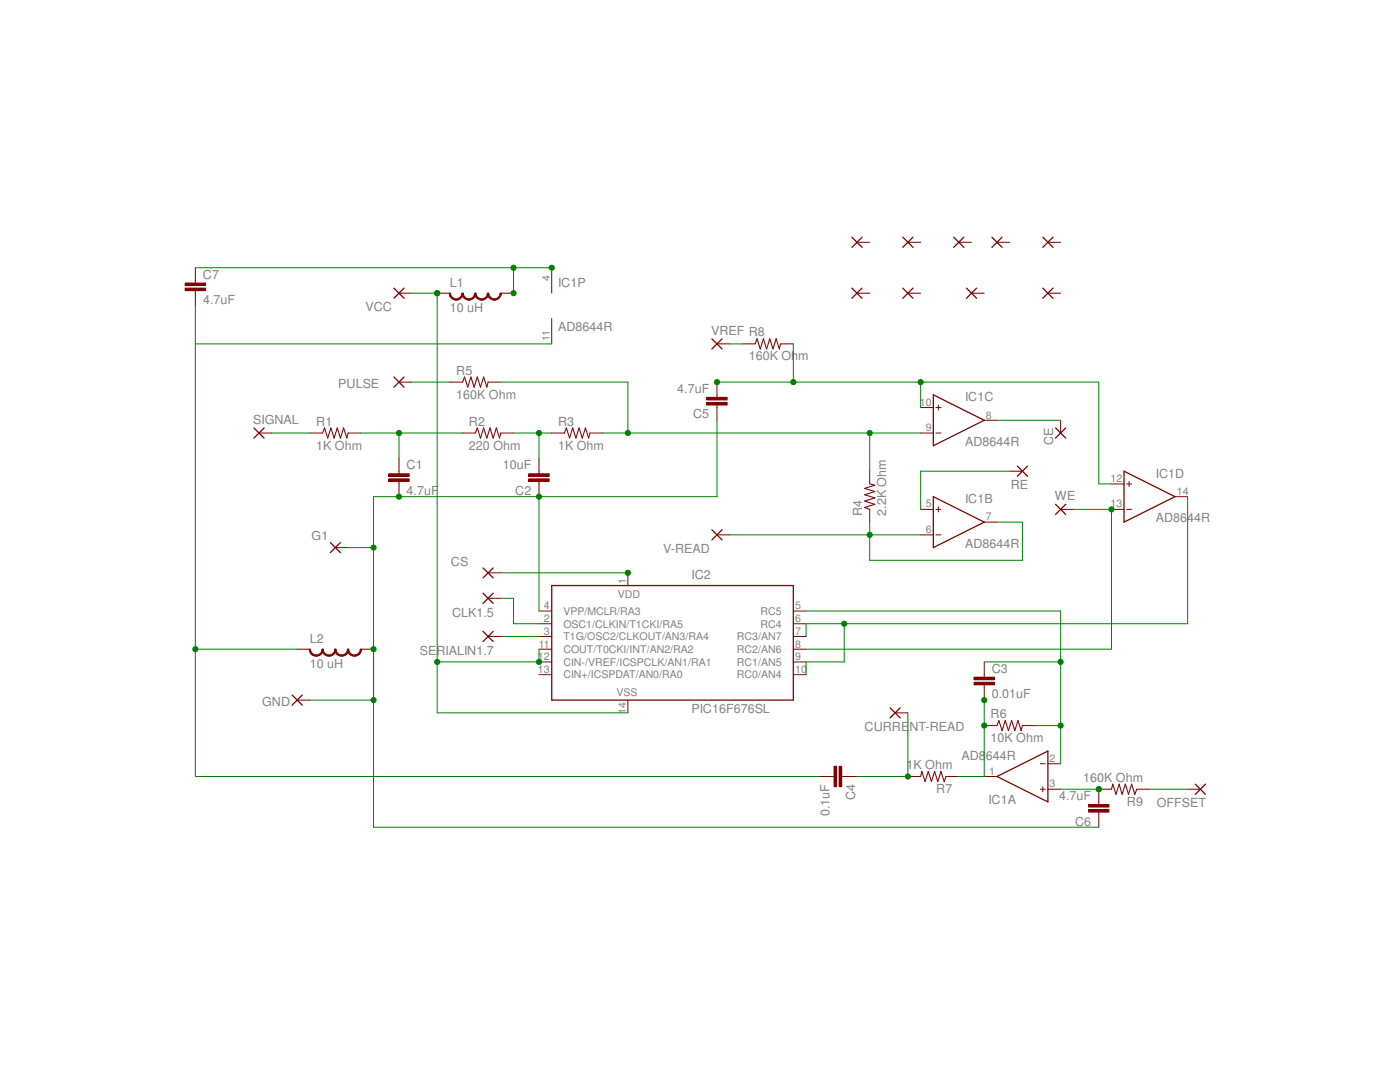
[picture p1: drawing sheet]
<svg xmlns="http://www.w3.org/2000/svg" width="279mm" height="216mm" viewBox="0 0 279 216" stroke-linecap="round" stroke-linejoin="round" font-family="sans-serif">
<path d="M92.3 76.2l.4-1 .6 2.1 .7-2.1 .6 2.1 .6-2.1 .7 2.1 .6-2.1 .7 2.1 .2-1.1M64.4 86.4l.4-1 .6 2 .6-2 .7 2 .6-2 .6 2 .7-2 .6 2 .3-1M94.9 86.4l.3-1 .7 2 .6-2 .7 2 .6-2 .6 2 .7-2 .6 2 .2-1M112.6 86.4l.4-1 .7 2 .6-2 .6 2 .7-2 .6 2 .6-2 .7 2 .2-1M173.6 96.6l1 .2-2 .7 2 .6-2 .6 2 .7-2 .6 2 .6-2 .7 1 .3M199 144.8l.3-1 .7 2 .6-2 .7 2 .6-2 .6 2 .7-2 .6 2 .2-1" fill="none" stroke="#800000" stroke-width=".21"/>
<g fill="none" stroke="#800000" stroke-width=".2">
<path d="M79.6 58.5h2.6M89.8 76.2h2.5M97.4 76.2h2.5M51.7 86.4h2.5M61.8 86.4h2.6M69.5 86.4h2.5M79.6 94v.5M79.6 96.1v.5M92.3 86.4h2.6M99.9 86.4h2.6M110.1 86.4h2.5M117.7 86.4h2.6"/>
<path d="M173.6 94v2.6M201.5 94h2.5M211.7 83.9v2.5M143.1 106.7h2.5M173.6 101.6v2.6M211.7 101.6h2.5M178.6 142.2h2.6M196.4 144.8h2.6M204 144.8h2.6"/>
</g>
<g fill="none" stroke="#800000" stroke-width=".25">
<path d="M78.6 57.5l2 2M80.6 57.5l-2 2M50.7 85.4l2 2M52.7 85.4l-2 2M203 93l2.1 2M205.1 93l-2.1 2M210.7 85.4l2 2M212.7 85.4l-2 2M142.1 105.7l2 2M144.1 105.7l-2 2M210.7 100.6l2 2.1M212.7 100.6l-2 2.1"/>
<path d="M177.6 141.2l2.1 2.1M179.7 141.2l-2.1 2.1"/>
</g>
<path d="M77.6 95.5h4.1v.6h-4.1z" fill-rule="evenodd" fill="#800000"/>
<path d="M77.6 95.5h4.1v.6h-4.1z" fill="none" stroke="#800000" stroke-width=".2"/>
<path d="M77.6 94.5h4.1v.5h-4.1z" fill-rule="evenodd" fill="#800000"/>
<path d="M77.6 94.5h4.1v.5h-4.1zM79.6 91.5v2.5M79.6 96.6v2.5M107.6 94v.5M107.6 96.1v.5" fill="none" stroke="#800000" stroke-width=".2"/>
<path d="M105.5 94.5h4.1v.5h-4.1z" fill-rule="evenodd" fill="#800000"/>
<path d="M105.5 94.5h4.1v.5h-4.1z" fill="none" stroke="#800000" stroke-width=".2"/>
<path d="M105.5 95.5h4.1v.6h-4.1z" fill-rule="evenodd" fill="#800000"/>
<path d="M79.6 76.2h2.6M105.5 95.5h4.1v.6h-4.1zM107.6 91.5v2.5M107.6 96.6v2.5M59.3 139.7h2.5" fill="none" stroke="#800000" stroke-width=".2"/>
<path d="M78.6 75.2l2 2.1M80.6 75.2l-2 2.1M58.3 138.7l2 2M60.3 138.7l-2 2" fill="none" stroke="#800000" stroke-width=".25"/>
<path d="M70.7 130.7a1.12 1.12 0 0 0 1.2-1.2h.2a1.31 1.31 0 0 1-1.4 1.4z" fill-rule="evenodd" fill="#800000"/>
<path d="M70.7 130.7a1.12 1.12 0 0 0 1.2-1.2h.2a1.31 1.31 0 0 1-1.4 1.4z" fill="none" stroke="#800000" stroke-width=".2"/>
<path d="M69.3 129.5h.3a1.12 1.12 0 0 0 1.1 1.2v.2a1.31 1.31 0 0 1-1.4-1.4z" fill-rule="evenodd" fill="#800000"/>
<path d="M69.3 129.5h.3a1.12 1.12 0 0 0 1.1 1.2v.2a1.31 1.31 0 0 1-1.4-1.4z" fill="none" stroke="#800000" stroke-width=".2"/>
<path d="M68.2 130.7a1.12 1.12 0 0 0 1.1-1.2h.3a1.31 1.31 0 0 1-1.4 1.4z" fill-rule="evenodd" fill="#800000"/>
<path d="M68.2 130.7a1.12 1.12 0 0 0 1.1-1.2h.3a1.31 1.31 0 0 1-1.4 1.4z" fill="none" stroke="#800000" stroke-width=".2"/>
<path d="M66.8 129.5h.3a1.12 1.12 0 0 0 1.1 1.2v.2a1.31 1.31 0 0 1-1.4-1.4z" fill-rule="evenodd" fill="#800000"/>
<path d="M66.8 129.5h.3a1.12 1.12 0 0 0 1.1 1.2v.2a1.31 1.31 0 0 1-1.4-1.4z" fill="none" stroke="#800000" stroke-width=".2"/>
<path d="M65.7 130.7a1.12 1.12 0 0 0 1.1-1.2h.3a1.31 1.31 0 0 1-1.4 1.4z" fill-rule="evenodd" fill="#800000"/>
<path d="M65.7 130.7a1.12 1.12 0 0 0 1.1-1.2h.3a1.31 1.31 0 0 1-1.4 1.4z" fill="none" stroke="#800000" stroke-width=".2"/>
<path d="M64.3 129.5h.2a1.12 1.12 0 0 0 1.2 1.2v.2a1.31 1.31 0 0 1-1.4-1.4z" fill-rule="evenodd" fill="#800000"/>
<path d="M64.3 129.5h.2a1.12 1.12 0 0 0 1.2 1.2v.2a1.31 1.31 0 0 1-1.4-1.4z" fill="none" stroke="#800000" stroke-width=".2"/>
<path d="M63.1 130.7a1.12 1.12 0 0 0 1.2-1.2h.2a1.31 1.31 0 0 1-1.4 1.4z" fill-rule="evenodd" fill="#800000"/>
<path d="M63.1 130.7a1.12 1.12 0 0 0 1.2-1.2h.2a1.31 1.31 0 0 1-1.4 1.4z" fill="none" stroke="#800000" stroke-width=".2"/>
<path d="M61.7 129.5h.3a1.12 1.12 0 0 0 1.1 1.2v.2a1.31 1.31 0 0 1-1.4-1.4z" fill-rule="evenodd" fill="#800000"/>
<path d="M59.3 129.5h2.5M61.7 129.5h.3a1.12 1.12 0 0 0 1.1 1.2v.2a1.31 1.31 0 0 1-1.4-1.4zM72 129.5h2.5" fill="none" stroke="#800000" stroke-width=".2"/>
<path d="M98.7 59.6a1.21 1.21 0 0 0 1.1-1.1h.3a1.45 1.45 0 0 1-1.4 1.4z" fill-rule="evenodd" fill="#800000"/>
<path d="M98.7 59.6a1.21 1.21 0 0 0 1.1-1.1h.3a1.45 1.45 0 0 1-1.4 1.4z" fill="none" stroke="#800000" stroke-width=".2"/>
<path d="M97.3 58.5h.2a1.19 1.19 0 0 0 1.2 1.1v.3a1.37 1.37 0 0 1-1.4-1.4z" fill-rule="evenodd" fill="#800000"/>
<path d="M97.3 58.5h.2a1.19 1.19 0 0 0 1.2 1.1v.3a1.37 1.37 0 0 1-1.4-1.4z" fill="none" stroke="#800000" stroke-width=".2"/>
<path d="M96.1 59.6a1.21 1.21 0 0 0 1.2-1.1h.2a1.45 1.45 0 0 1-1.4 1.4z" fill-rule="evenodd" fill="#800000"/>
<path d="M96.1 59.6a1.21 1.21 0 0 0 1.2-1.1h.2a1.45 1.45 0 0 1-1.4 1.4z" fill="none" stroke="#800000" stroke-width=".2"/>
<path d="M94.7 58.5h.3a1.19 1.19 0 0 0 1.1 1.1v.3a1.37 1.37 0 0 1-1.4-1.4z" fill-rule="evenodd" fill="#800000"/>
<path d="M94.7 58.5h.3a1.19 1.19 0 0 0 1.1 1.1v.3a1.37 1.37 0 0 1-1.4-1.4z" fill="none" stroke="#800000" stroke-width=".2"/>
<path d="M93.6 59.6a1.21 1.21 0 0 0 1.1-1.1h.3a1.45 1.45 0 0 1-1.4 1.4z" fill-rule="evenodd" fill="#800000"/>
<path d="M93.6 59.6a1.21 1.21 0 0 0 1.1-1.1h.3a1.45 1.45 0 0 1-1.4 1.4z" fill="none" stroke="#800000" stroke-width=".2"/>
<path d="M92.2 58.5h.3a1.19 1.19 0 0 0 1.1 1.1v.3a1.37 1.37 0 0 1-1.4-1.4z" fill-rule="evenodd" fill="#800000"/>
<path d="M92.2 58.5h.3a1.19 1.19 0 0 0 1.1 1.1v.3a1.37 1.37 0 0 1-1.4-1.4z" fill="none" stroke="#800000" stroke-width=".2"/>
<path d="M91.1 59.6a1.21 1.21 0 0 0 1.1-1.1h.3a1.45 1.45 0 0 1-1.4 1.4z" fill-rule="evenodd" fill="#800000"/>
<path d="M91.1 59.6a1.21 1.21 0 0 0 1.1-1.1h.3a1.45 1.45 0 0 1-1.4 1.4z" fill="none" stroke="#800000" stroke-width=".2"/>
<path d="M89.7 58.5h.2a1.19 1.19 0 0 0 1.2 1.1v.3a1.37 1.37 0 0 1-1.4-1.4z" fill-rule="evenodd" fill="#800000"/>
<path d="M39 56v.5M39 58v.5M87.2 58.5h2.6M89.7 58.5h.2a1.19 1.19 0 0 0 1.2 1.1v.3a1.37 1.37 0 0 1-1.4-1.4zM99.9 58.5h2.6" fill="none" stroke="#800000" stroke-width=".2"/>
<path d="M37 57.5h4v.5h-4z" fill-rule="evenodd" fill="#800000"/>
<path d="M37 57.5h4v.5h-4z" fill="none" stroke="#800000" stroke-width=".2"/>
<path d="M37 56.5h4v.5h-4z" fill-rule="evenodd" fill="#800000"/>
<path d="M37 56.5h4v.5h-4zM39 53.4v2.6M39 58.5v2.5M196.4 134.6v.5M196.4 136.7v.5" fill="none" stroke="#800000" stroke-width=".2"/>
<path d="M194.4 136.1h4.1v.6h-4.1z" fill-rule="evenodd" fill="#800000"/>
<path d="M194.4 136.1h4.1v.6h-4.1z" fill="none" stroke="#800000" stroke-width=".2"/>
<path d="M194.4 135.1h4.1v.5h-4.1z" fill-rule="evenodd" fill="#800000"/>
<path d="M194.4 135.1h4.1v.5h-4.1zM196.4 132.1v2.5M196.4 137.2v2.5M165.9 154.9h.6M168 154.9h.5M181.2 154.9h2.5M188.8 154.9h2.5" fill="none" stroke="#800000" stroke-width=".2"/>
<path d="M183.7 154.9l.3-1 .6 2.1 .7-2.1 .6 2.1 .6-2.1 .7 2.1 .6-2.1 .6 2.1 .4-1.1" fill="none" stroke="#800000" stroke-width=".21"/>
<path d="M166.5 152.9h.5v4.1h-.5z" fill-rule="evenodd" fill="#800000"/>
<path d="M166.5 152.9h.5v4.1h-.5z" fill="none" stroke="#800000" stroke-width=".2"/>
<path d="M167.5 152.9h.5v4.1h-.5z" fill-rule="evenodd" fill="#800000"/>
<g fill="none" stroke="#800000" stroke-width=".2">
<path d="M110.1 53.4v5.1M171 58.5h2.6M171 48.3h2.6M181.2 58.5h2.5M191.3 48.3h2.6M193.9 58.5h2.5M199 48.3h2.5M209.1 58.5h2.6M209.1 48.3h2.6M110.1 63.5v5.1M183.7 81.3h2.6M183.7 86.4h2.6"/>
<path d="M186.8 81.3h1M186.8 86.4h1M187.3 80.8v1M196.4 83.9h2.6M221.8 96.6h2.5M224.8 96.6h1M225.3 96.1v1M234.5 99.1h2.5M97.4 114.3h2.5M97.4 119.4h2.5M183.7 101.6h2.6M183.7 106.7h2.6"/>
<path d="M186.8 101.6h1M186.8 106.7h1M187.3 101.1v1.1M196.4 104.2h2.6M221.8 101.6h2.5M224.8 101.6h1M97.4 127h2.5M163.4 154.9h2.5M167.5 152.9h.5v4.1h-.5zM168.5 154.9h2.5M196.4 154.9h2.6M207.6 157.5h1"/>
<path d="M207.6 152.4h1M208.1 157v1M209.1 157.5h2.6M209.1 152.4h2.6M219.3 157.5h2.5M226.9 157.5h2.5M237 157.5h2.6M219.3 160v.5M219.3 162.1v.5"/>
</g>
<g fill="none" stroke="#800000" stroke-width=".25">
<path d="M170 57.5l2 2M170 47.3l2 2.1M172 57.5l-2 2M172 47.3l-2 2.1M180.2 57.5l2 2M182.2 57.5l-2 2M190.3 47.3l2.1 2.1M192.4 47.3l-2.1 2.1M192.9 57.5l2 2M194.9 57.5l-2 2M198 47.3l2 2.1M200 47.3l-2 2.1"/>
<path d="M208.1 57.5l2 2M208.1 47.3l2 2.1M210.1 57.5l-2 2M210.1 47.3l-2 2.1M186.3 78.8l10.1 5.1-10.1 5zM186.3 99.1l10.1 5.1-10.1 5.1zM224.3 94l10.2 5.1-10.2 5.1zM96.4 113.3l2 2M96.4 118.4l2 2M98.4 113.3l-2 2M98.4 118.4l-2 2M96.4 126l2 2"/>
<path d="M98.4 126l-2 2M199 154.9l10.1-5v10.1zM238.5 156.5l2.1 2M240.6 156.5l-2.1 2"/>
</g>
<path d="M221.8 157.5l.3-1 .6 2 .7-2 .5 2 .7-2 .6 2 .6-2 .7 2 .4-1" fill="none" stroke="#800000" stroke-width=".21"/>
<path d="M217.3 160.5h4v.5h-4z" fill-rule="evenodd" fill="#800000"/>
<path d="M217.3 160.5h4v.5h-4z" fill="none" stroke="#800000" stroke-width=".2"/>
<path d="M217.3 161.5h4v.6h-4z" fill-rule="evenodd" fill="#800000"/>
<path d="M143.1 68.6h2.5M143.1 78.8v.5M148.2 68.6h2.5M155.8 68.6h2.5M143.1 80.8v.5M219.3 157.5v2.5M217.3 161.5h4v.6h-4zM219.3 162.6v2.5" fill="none" stroke="#800000" stroke-width=".2"/>
<path d="M142.1 67.6l2 2M144.1 67.6l-2 2" fill="none" stroke="#800000" stroke-width=".25"/>
<path d="M150.7 68.6l.4-1 .6 2 .7-2 .6 2 .6-2 .7 2 .6-2 .6 2 .3-1" fill="none" stroke="#800000" stroke-width=".21"/>
<path d="M141.1 79.3h4v.5h-4z" fill-rule="evenodd" fill="#800000"/>
<path d="M141.1 79.3h4v.5h-4z" fill="none" stroke="#800000" stroke-width=".2"/>
<path d="M141.1 80.3h4v.5h-4z" fill-rule="evenodd" fill="#800000"/>
<g fill="none" stroke="#800000" stroke-width=".2">
<path d="M181.2 48.3h2.5M143.1 76.2v2.6M141.1 80.3h4v.5h-4zM143.1 81.3v2.6M66.9 109.3h2.6M125.3 114.3v2.5M107.6 124.5h2.5M107.6 127h2.5M107.6 121.9h2.5M107.6 129.5h2.5M107.6 132.1h2.5M107.6 134.6h2.5"/>
<path d="M125.3 139.7v2.5M158.3 124.5h2.6M158.3 127h2.6M158.3 121.9h2.6M158.3 129.5h2.6M158.3 132.1h2.6M158.3 134.6h2.6"/>
</g>
<path d="M180.2 47.3l2 2.1M182.2 47.3l-2 2.1M65.9 108.2l2 2.1M67.9 108.2l-2 2.1M110.1 116.8h48.2v22.9h-48.2z" fill="none" stroke="#800000" stroke-width=".25"/>
<path d="M145.6 106.7h28M173.6 104.2v7.6h30.4" fill="none" stroke="#008000" stroke-width=".2"/>
<circle cx="173.6" cy="106.7" r=".51" fill="#008000"/>
<g fill="none" stroke="#008000" stroke-width=".2">
<path d="M199 83.9h12.7M173.6 106.7h10.1M199 104.2h5v7.6M196.4 139.7v15.2h-5.1"/>
<circle cx="173.6" cy="106.7" r=".51"/>
</g>
<circle cx="196.4" cy="139.7" r=".51" fill="#008000"/>
<circle cx="196.4" cy="139.7" r=".51" fill="none" stroke="#008000" stroke-width=".2"/>
<circle cx="196.4" cy="144.8" r=".51" fill="#008000"/>
<g fill="none" stroke="#008000" stroke-width=".2">
<path d="M214.2 101.6h7.6v27.9"/>
<circle cx="196.4" cy="144.8" r=".51"/>
</g>
<circle cx="221.8" cy="101.6" r=".51" fill="#008000"/>
<g fill="none" stroke="#008000" stroke-width=".2">
<path d="M72 86.4h20.3M79.6 86.4v5.1M160.9 129.5h60.9"/>
<circle cx="221.8" cy="101.6" r=".51"/>
</g>
<circle cx="79.6" cy="86.4" r=".51" fill="#008000"/>
<g fill="none" stroke="#008000" stroke-width=".2">
<path d="M102.5 86.4h5.1"/>
<circle cx="79.6" cy="86.4" r=".51"/>
</g>
<circle cx="107.6" cy="86.4" r=".51" fill="#008000"/>
<g fill="none" stroke="#008000" stroke-width=".2">
<path d="M82.2 58.5h5M82.2 76.2h7.6M54.2 86.4h7.6M110.1 86.4h-2.5v5.1M201.5 94h-17.8v7.6M87.2 132.1v10.1h38.1"/>
<circle cx="107.6" cy="86.4" r=".51"/>
</g>
<circle cx="107.6" cy="132.1" r=".51" fill="#008000"/>
<g fill="none" stroke="#008000" stroke-width=".2">
<path d="M87.2 58.5v73.6h20.4v-2.6"/>
<circle cx="107.6" cy="132.1" r=".51"/>
</g>
<circle cx="87.2" cy="58.5" r=".51" fill="#008000"/>
<circle cx="87.2" cy="58.5" r=".51" fill="none" stroke="#008000" stroke-width=".2"/>
<circle cx="87.2" cy="58.5" r=".51" fill="#008000"/>
<circle cx="87.2" cy="58.5" r=".51" fill="none" stroke="#008000" stroke-width=".2"/>
<circle cx="87.2" cy="132.1" r=".51" fill="#008000"/>
<g fill="none" stroke="#008000" stroke-width=".2">
<path d="M99.9 76.2h25.4v10.2M120.3 86.4h53.3v7.6"/>
<circle cx="87.2" cy="132.1" r=".51"/>
</g>
<circle cx="125.3" cy="86.4" r=".51" fill="#008000"/>
<g fill="none" stroke="#008000" stroke-width=".2">
<path d="M173.6 86.4h10.1"/>
<circle cx="125.3" cy="86.4" r=".51"/>
</g>
<circle cx="173.6" cy="86.4" r=".51" fill="#008000"/>
<g fill="none" stroke="#008000" stroke-width=".2">
<path d="M39 53.4h63.5v5.1"/>
<circle cx="173.6" cy="86.4" r=".51"/>
</g>
<circle cx="110.1" cy="53.4" r=".51" fill="#008000"/>
<circle cx="110.1" cy="53.4" r=".51" fill="none" stroke="#008000" stroke-width=".2"/>
<circle cx="102.5" cy="58.5" r=".51" fill="#008000"/>
<circle cx="102.5" cy="58.5" r=".51" fill="none" stroke="#008000" stroke-width=".2"/>
<circle cx="102.5" cy="53.4" r=".51" fill="#008000"/>
<g fill="none" stroke="#008000" stroke-width=".2">
<path d="M102.5 53.4h7.6M158.3 68.6v7.6M183.7 76.2h35.6v20.4"/>
<circle cx="102.5" cy="53.4" r=".51"/>
</g>
<circle cx="158.3" cy="76.2" r=".51" fill="#008000"/>
<g fill="none" stroke="#008000" stroke-width=".2">
<path d="M143.1 76.2h15.2"/>
<circle cx="158.3" cy="76.2" r=".51"/>
</g>
<circle cx="143.1" cy="76.2" r=".51" fill="#008000"/>
<g fill="none" stroke="#008000" stroke-width=".2">
<path d="M158.3 76.2h25.4v5.1M219.3 96.6h2.5"/>
<circle cx="143.1" cy="76.2" r=".51"/>
</g>
<circle cx="183.7" cy="76.2" r=".51" fill="#008000"/>
<g fill="none" stroke="#008000" stroke-width=".2">
<path d="M181.2 142.2v12.7h-10.2"/>
<circle cx="183.7" cy="76.2" r=".51"/>
</g>
<circle cx="181.2" cy="154.9" r=".51" fill="#008000"/>
<g fill="none" stroke="#008000" stroke-width=".2">
<path d="M99.9 114.3h25.4"/>
<circle cx="181.2" cy="154.9" r=".51"/>
</g>
<circle cx="125.3" cy="114.3" r=".51" fill="#008000"/>
<g fill="none" stroke="#008000" stroke-width=".2">
<path d="M99.9 119.4h2.6v5.1h5.1"/>
<circle cx="125.3" cy="114.3" r=".51"/>
</g>
<circle cx="219.3" cy="157.5" r=".51" fill="#008000"/>
<circle cx="219.3" cy="157.5" r=".51" fill="none" stroke="#008000" stroke-width=".2"/>
<circle cx="219.3" cy="157.5" r=".51" fill="#008000"/>
<g fill="none" stroke="#008000" stroke-width=".2">
<path d="M39 68.6h71.1M39 61v93.9h124.4M145.6 68.6h2.6M39 129.5h20.3M211.7 157.5h7.6M229.4 157.5h7.6"/>
<circle cx="219.3" cy="157.5" r=".51"/>
</g>
<circle cx="39" cy="129.5" r=".51" fill="#008000"/>
<g fill="none" stroke="#008000" stroke-width=".2">
<path d="M237 99.1v25.4h-76.1M99.9 127h7.7M168.5 124.5v7.6h-7.6"/>
<circle cx="39" cy="129.5" r=".51"/>
</g>
<circle cx="168.5" cy="124.5" r=".51" fill="#008000"/>
<g fill="none" stroke="#008000" stroke-width=".2">
<path d="M160.9 124.5v2.5M160.9 132.1v2.5M160.9 121.9h50.8v30.5M196.4 132.1h15.3M206.6 144.8h5.1"/>
<circle cx="168.5" cy="124.5" r=".51"/>
</g>
<circle cx="211.7" cy="132.1" r=".51" fill="#008000"/>
<circle cx="211.7" cy="132.1" r=".51" fill="none" stroke="#008000" stroke-width=".2"/>
<circle cx="211.7" cy="144.8" r=".51" fill="#008000"/>
<g fill="none" stroke="#008000" stroke-width=".2">
<path d="M74.5 139.7v25.4h144.8"/>
<circle cx="211.7" cy="144.8" r=".51"/>
</g>
<circle cx="79.6" cy="99.1" r=".51" fill="#008000"/>
<g fill="none" stroke="#008000" stroke-width=".2">
<path d="M107.6 99.1v22.8M143.1 83.9v15.2h-68.6M74.5 109.3v30.4h-12.7"/>
<circle cx="79.6" cy="99.1" r=".51"/>
</g>
<circle cx="107.6" cy="99.1" r=".51" fill="#008000"/>
<circle cx="107.6" cy="99.1" r=".51" fill="none" stroke="#008000" stroke-width=".2"/>
<circle cx="74.5" cy="139.7" r=".51" fill="#008000"/>
<g fill="none" stroke="#008000" stroke-width=".2">
<path d="M74.5 99.1v10.2h-5"/>
<circle cx="74.5" cy="139.7" r=".51"/>
</g>
<circle cx="74.5" cy="129.5" r=".51" fill="#008000"/>
<circle cx="74.5" cy="129.5" r=".51" fill="none" stroke="#008000" stroke-width=".2"/>
<circle cx="74.5" cy="109.3" r=".51" fill="#008000"/>
<circle cx="74.5" cy="109.3" r=".51" fill="none" stroke="#008000" stroke-width=".2"/>
<g font-size="2.5" fill="#808080">
<text x="40.5" y="55.6">C7</text>
<text x="89.8" y="57.2">L1</text>
<text x="111.4" y="57.2">IC1P</text>
<text x="40.5" y="60.7">4.7uF</text>
<text x="72.9" y="62.1">VCC</text>
<text x="89.8" y="62.3">10 uH</text>
<text x="111.4" y="66.1">AD8644R</text>
<text x="141.9" y="66.8">VREF R8</text>
<text x="149.4" y="71.9">160K Ohm</text>
<text x="67.5" y="77.3">PULSE</text>
<text x="91.1" y="74.8">R5</text>
<text x="91.1" y="79.5">160K Ohm</text>
<text x="135.2" y="78.4">4.7uF</text>
<text x="138.3" y="83.5">C5</text>
<text x="192.6" y="80.1">IC1C</text>
<text x="50.5" y="84.5">SIGNAL</text>
<text x="63.1" y="84.9">R1</text>
<text x="63.1" y="89.7">1K Ohm</text>
<text x="93.6" y="84.9">R2</text>
<text x="93.6" y="89.7">220 Ohm</text>
<text x="111.4" y="89.7">1K Ohm</text>
<text x="111.4" y="84.9">R3</text>
<text x="192.6" y="88.9">AD8644R</text>
<text x="210.2" y="88.7" transform="rotate(-90 210.2 88.7)">CE</text>
<text x="81.2" y="93.6">C1</text>
<text x="100.3" y="93.6">10uF</text>
<text x="230.7" y="95.3">IC1D</text>
<text x="81.2" y="98.7">4.7uF</text>
<text x="102.8" y="98.7">C2</text>
<text x="192.6" y="100.4">IC1B</text>
<text x="201.7" y="97.7">RE</text>
<text x="210.5" y="99.8">WE</text>
<text x="62.2" y="107.8">G1</text>
<text x="172.1" y="102.9" transform="rotate(-90 172.1 102.9)">R4</text>
<text x="176.9" y="102.9" transform="rotate(-90 176.9 102.9)">2.2K Ohm</text>
<text x="230.7" y="104.2">AD8644R</text>
<text x="90" y="112.9">CS</text>
<text x="132.4" y="110.3">V-READ</text>
<text x="192.6" y="109.3">AD8644R</text>
<text x="138" y="115.6">IC2</text>
<text x="90.2" y="123">CLK1.5</text>
<text x="61.8" y="128.3">L2</text>
<text x="83.8" y="130.6">SERIALIN1.7</text>
<text x="61.8" y="133.3">10 uH</text>
<text x="198" y="134.2">C3</text>
<text x="52.3" y="140.8">GND</text>
<text x="138" y="142.2">PIC16F676SL</text>
<text x="197.7" y="143.3">R6</text>
<text x="198" y="139.3">0.01uF</text>
<text x="172.6" y="145.9">CURRENT-READ</text>
<text x="197.7" y="148.1">10K Ohm</text>
<text x="180.9" y="153.4">1K Ohm</text>
<text x="191.9" y="151.6">AD8644R</text>
<text x="216.2" y="156">160K Ohm</text>
<text x="170.6" y="159.7" transform="rotate(-90 170.6 159.7)">C4</text>
<text x="186.9" y="158.2">R7</text>
<text x="197.3" y="160.5">IC1A</text>
<text x="211.4" y="159.6">4.7uF</text>
<text x="224.9" y="160.7">R9</text>
<text x="230.9" y="161.1">OFFSET</text>
<text x="165.6" y="162.9" transform="rotate(-90 165.6 162.9)">0.1uF</text>
<text x="214.5" y="164.7">C6</text>
</g>
<g font-size="2.1" fill="#808080">
<text x="109.7" y="56.1" transform="rotate(-90 109.7 56.1)">4</text>
<text x="109.7" y="68.1" transform="rotate(-90 109.7 68.1)">11</text>
<text x="183.6" y="81">10</text>
<text x="196.8" y="83.5">8</text>
<text x="184.7" y="86.1">9</text>
<text x="184.7" y="101.3">5</text>
<text x="221.6" y="96.2">12</text>
<text x="221.6" y="101.3">13</text>
<text x="234.9" y="98.7">14</text>
<text x="184.7" y="106.3">6</text>
<text x="196.8" y="103.8">7</text>
<text x="123.3" y="119.4">VDD</text>
<text x="125" y="116.5" transform="rotate(-90 125 116.5)">1</text>
<text x="108.5" y="124.1">2</text>
<text x="108.5" y="121.6">4</text>
<text x="112.4" y="125.2">OSC1/CLKIN/T1CKI/RA5</text>
<text x="112.4" y="122.7">VPP/MCLR/RA3</text>
<text x="151.8" y="122.7">RC5</text>
<text x="151.8" y="125.2">RC4</text>
<text x="158.7" y="121.6">5</text>
<text x="158.7" y="124.1">6</text>
<text x="107.4" y="131.7">12</text>
<text x="107.5" y="129.2">11</text>
<text x="108.5" y="126.7">3</text>
<text x="112.4" y="127.8">T1G/OSC2/CLKOUT/AN3/RA4</text>
<text x="112.4" y="130.3">COUT/T0CKI/INT/AN2/RA2</text>
<text x="147.1" y="127.8">RC3/AN7</text>
<text x="147.1" y="130.3">RC2/AN6</text>
<text x="158.7" y="126.7">7</text>
<text x="158.7" y="129.2">8</text>
<text x="158.7" y="131.7">9</text>
<text x="107.4" y="134.3">13</text>
<text x="112.4" y="132.8">CIN-/VREF/ICSPCLK/AN1/RA1</text>
<text x="112.4" y="135.4">CIN+/ICSPDAT/AN0/RA0</text>
<text x="147.1" y="132.8">RC1/AN5</text>
<text x="147.1" y="135.4">RC0/AN4</text>
<text x="158.7" y="134.3">10</text>
<text x="123.1" y="138.9">VSS</text>
<text x="125" y="142.4" transform="rotate(-90 125 142.4)">14</text>
<text x="197.4" y="154.6">1</text>
<text x="209.5" y="152">2</text>
<text x="209.5" y="157.1">3</text>
</g>
</svg>
